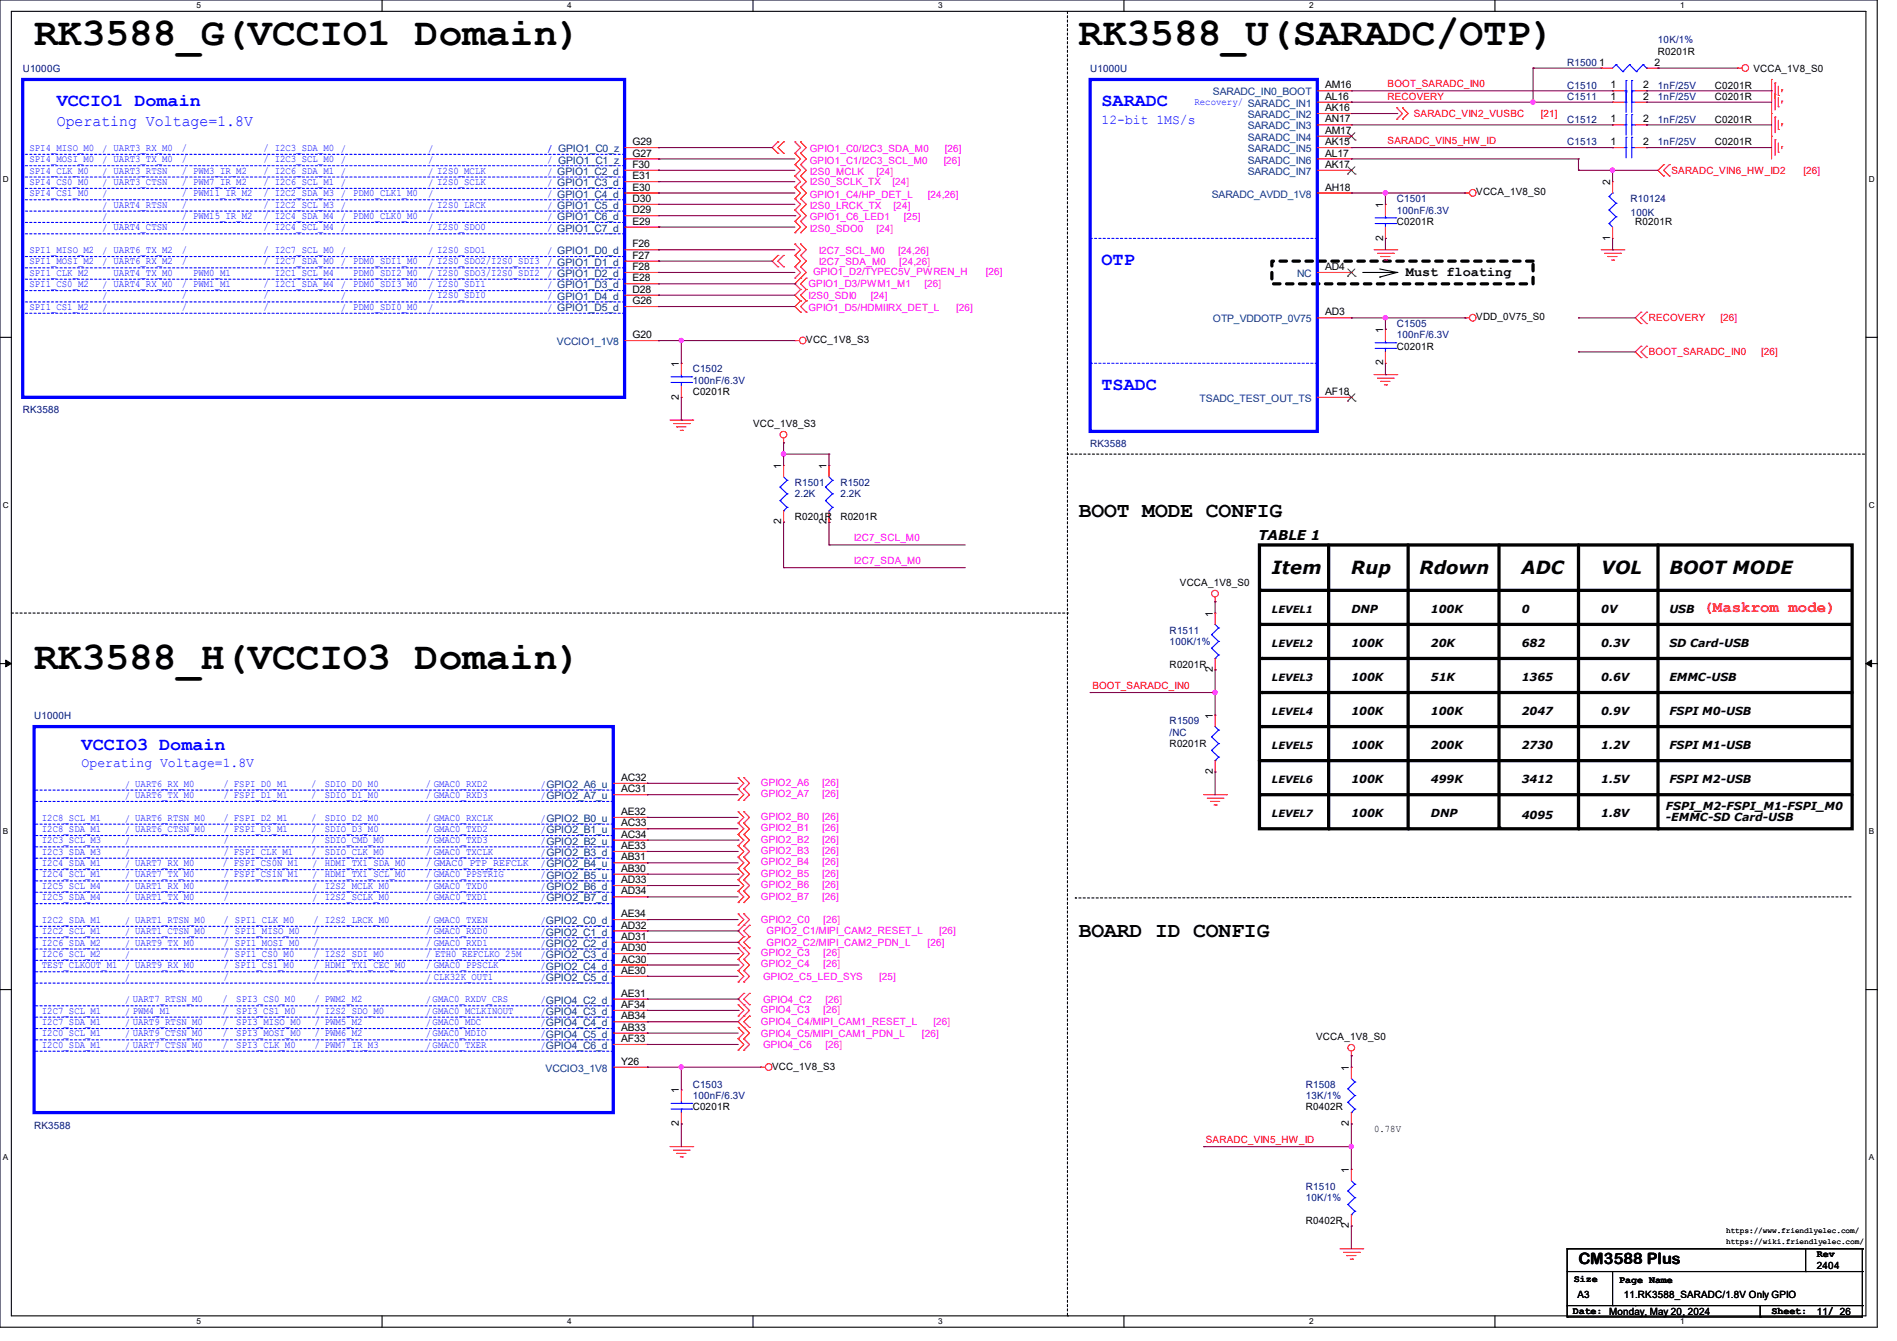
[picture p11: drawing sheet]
<svg xmlns="http://www.w3.org/2000/svg" width="297mm" height="210mm" viewBox="0 0 297 210" stroke-linecap="round" stroke-linejoin="round" font-family="sans-serif">
<path d="M0 0h293.9v207.9h-293.9zM1.8 1.8h290.3v204.3h-290.3z" fill="none" stroke="#000" stroke-width=".17"/>
<g fill="#fff">
<path d="M30.8 .2h.7v1.4h-.7z"/>
<path d="M30.8 206.2h.7v1.4h-.7z"/>
</g>
<path d="M59.8 0v1.8M59.8 206.1v1.8" fill="none" stroke="#000" stroke-width=".17"/>
<g fill="#fff">
<path d="M88.8 .2h.7v1.4h-.7z"/>
<path d="M88.8 206.2h.7v1.4h-.7z"/>
</g>
<path d="M117.9 0v1.8M117.9 206.1v1.8" fill="none" stroke="#000" stroke-width=".17"/>
<g fill="#fff">
<path d="M146.9 .2h.7v1.4h-.7z"/>
<path d="M146.9 206.2h.7v1.4h-.7z"/>
</g>
<path d="M176 0v1.8M176 206.1v1.8" fill="none" stroke="#000" stroke-width=".17"/>
<g fill="#fff">
<path d="M205 .2h.7v1.4h-.7z"/>
<path d="M205 206.2h.7v1.4h-.7z"/>
</g>
<path d="M234.1 0v1.8M234.1 206.1v1.8" fill="none" stroke="#000" stroke-width=".17"/>
<g fill="#fff">
<path d="M263.1 .2h.6v1.4h-.6z"/>
<path d="M263.1 206.2h.6v1.4h-.6z"/>
<path d="M.5 27.3h.9v1.4h-.9z"/>
<path d="M292.6 27.3h.9v1.4h-.9z"/>
<path d="M.5 78.4h.9v1.4h-.9z"/>
<path d="M292.6 78.4h.9v1.4h-.9z"/>
</g>
<path d="M0 52.8h1.8M292.1 52.8h1.8" fill="none" stroke="#000" stroke-width=".17"/>
<g fill="#fff">
<path d="M.5 129.5h.8v1.4h-.8z"/>
<path d="M292.6 129.5h.8v1.4h-.8z"/>
</g>
<path d="M0 103.9h1.8M292.1 103.9h1.8" fill="none" stroke="#000" stroke-width=".17"/>
<path d="M.9 103.4l.9 .5-.9 .5zM292.1 103.9l.9-.5v1z" fill="#000" stroke="#000" stroke-width=".16"/>
<g fill="#fff">
<path d="M.5 180.5h.8v1.4h-.8z"/>
<path d="M292.6 180.5h.8v1.4h-.8z"/>
</g>
<g fill="none" stroke="#000" stroke-width=".17">
<path d="M213.4 42.7h5.3M216 43.4h.1M216 42.1l2.7 .6M218.7 42.7h.1M218.7 42.7l-2.7 .7M0 155h1.8M292.1 155h1.8M245.4 195.6h.1M245.4 199.1h46.2M245.4 195.6v10.6M245.4 195.6h46.2M252.5 199.1v5.4"/>
<path d="M282.7 199.1h.1M282.7 195.6v3.5M291.6 199.1h.1M291.6 195.6h.1M291.6 195.6v10.6h-46.2M245.4 206.2h.1M245.4 204.5h46.2M252.5 204.5h.1M256 204.5h.1M275.6 206.2h.1M275.6 204.5v1.7M291.6 204.5h.1"/>
</g>
<path d="M167.1 1.8v204.3M167.1 71.1h.1M291.9 71.1h-124.8M1.8 96h165.3M167.1 96h.1M168.4 140.6h.1M289.8 140.5l-121.4 .1M167.1 206.1h.1" fill="none" stroke="#000" stroke-width=".17" stroke-dasharray=".3 .3"/>
<g fill="none" stroke="#000" stroke-width=".51">
<path d="M197.2 85.3h92.8v44.5h-92.8zM197.4 97.8h92.4M197.4 92.5h92.4M208 85.3v44.5M220.5 85.3v44.5M234.7 85.3v44.3M247.1 85.3v44.5M259.6 85.3v44.5M197.2 119.1h92.6M197.5 113.8h92.3M197.5 108.5h92.5M197.5 103.1h92.3"/>
<path d="M197.4 124.5h92.6"/>
</g>
<g fill="#000">
<circle cx="197.4" cy="97.8" r=".25"/>
<circle cx="197.4" cy="92.5" r=".25"/>
<circle cx="197.2" cy="119.1" r=".25"/>
<circle cx="197.5" cy="103.1" r=".25"/>
<circle cx="197.5" cy="113.8" r=".25"/>
<circle cx="197.5" cy="108.5" r=".25"/>
<circle cx="197.4" cy="124.5" r=".25"/>
<circle cx="208" cy="129.8" r=".25"/>
<circle cx="220.5" cy="129.8" r=".25"/>
<circle cx="234.7" cy="129.6" r=".25"/>
<circle cx="247.1" cy="129.8" r=".25"/>
<circle cx="259.6" cy="129.8" r=".25"/>
</g>
<path d="M199.1 40.9h40.9v3.5h-40.9z" fill="none" stroke="#000" stroke-width=".51" stroke-dasharray="1 1"/>
<g fill="none" stroke="#f00" stroke-width=".17">
<path d="M206.2 19.6h5.4M206.2 14.2h5.4M206.2 17.8h5.4M206.2 16h5.4M211.6 17.8h.1M211.6 16h.1M211.6 14.2h.1M211.6 19.6h.1M218.7 18.7h.1M218.7 16.9h.1M218.7 16.9l.9 .9-.9 .9M219.6 18.7h.1"/>
<path d="M219.6 16.9h.1M219.6 16.9l.9 .9-.9 .9M250.7 10.7h.1M250.7 10.7h1.8M252.5 19.6h.1M252.5 14.2h.1M252.5 16h.1M252.5 19.6h1.8M252.5 14.2h1.8M252.5 16h1.8M256 19.6h1.8M256 14.2h1.8"/>
<path d="M256 16h1.8M257.8 19.6h.1M257.8 14.2h.1M257.8 16h.1M257.8 10.7h1.8M259.6 10.7h.1M272 10.7h.1M272 10.7h.8M277.4 12.4h.1M277.4 14.2h.1M277.4 17.8h.1M277.4 12.4v12.5"/>
<path d="M277.9 13h.1M277.9 14.8h.1M277.9 18.3h.1M277.9 13v4.2M277.9 18.3v2.5M278.4 14.9h.1M278.4 16.7h.1M278.4 13.5v1.4M278.4 15.3v1.4M278.4 18.8v1.5M279 14.1h.1M279 15.8h.1"/>
<path d="M279 19.4h.1M279 14.1v.3M279 15.8v.4M279 19.4v.3M97.8 39.1h5.3M97.8 30.2h5.3M97.8 23.1h5.3M97.8 26.7h5.3M97.8 24.9h5.3M97.8 33.8h5.3M97.8 32h5.3M97.8 35.6h5.3"/>
<path d="M97.8 28.4h5.3M103.1 33.8h.1M103.1 32h.1M103.1 35.6h.1M103.1 30.2h.1M103.1 28.4h.1M103.1 39.1h.1M103.1 26.7h.1M103.1 24.9h.1M103.1 23.1h.1M121.8 22.2h.1M121.8 24h.1"/>
<path d="M121.8 22.2l-.9 .9 .9 .9M122.7 24h.1M122.7 22.2h.1M122.7 22.2l-.9 .9 .9 .9M124.5 29.3h.1M124.5 27.6h.1M124.5 25.8h.1M124.5 36.4h.1M124.5 34.7h.1M124.5 32.9h.1M124.5 31.1h.1M124.5 24h.1"/>
<path d="M124.5 22.2h.1M124.5 38.2h.1M124.5 27.6l.8 .8-.8 .9M124.5 25.8l.8 .9-.8 .9M124.5 34.7l.8 .9-.8 .8M124.5 31.1l.8 .9-.8 .9M124.5 22.2l.8 .9-.8 .9M124.5 24l.8 .9-.8 .9M124.5 38.2l.8 .9-.8 .9M124.5 29.3l.8 .9-.8 .9M124.5 32.9l.8 .9-.8 .9M125.3 29.3h.1"/>
<path d="M125.3 27.6h.1M125.3 25.8h.1M125.3 36.4h.1M125.3 34.7h.1M125.3 32.9h.1M125.3 31.1h.1M125.3 24h.1M125.3 22.2h.1M125.3 38.2h.1M125.3 27.6l.9 .8-.9 .9M125.3 25.8l.9 .9-.9 .9M125.3 34.7l.9 .9-.9 .8"/>
<path d="M125.3 31.1l.9 .9-.9 .9M125.3 22.2l.9 .9-.9 .9M125.3 24l.9 .9-.9 .9M125.3 38.2l.9 .9-.9 .9M125.3 29.3l.9 .9-.9 .9M125.3 32.9l.9 .9-.9 .9M206.2 30.2h5.4M206.2 23.1h5.4M206.2 26.7h5.4M206.2 24.9h5.4M206.2 21.3h5.4M211.6 30.2h.1"/>
<path d="M211.6 23.1h.1M211.6 26.7h.1M211.6 24.9h.1M211.6 21.3h.1M215.1 39.1h3.6M215.7 39.7h2.4M216.9 32h.1M216.9 37.3h.1M216.9 32v1.8M216.9 35.6v1.7M218.1 39.7h.1M218.7 39.1h.1"/>
<path d="M229.4 30.2h.1M229.4 30.2h.7M250.7 39.1h3.6M251.2 39.7h2.5M252.5 23.1h.1M252.5 37.3h.1M252.5 28.4h.1M252.5 23.1h1.8M252.5 28.4v1.8M252.5 35.6v1.7M253.7 39.7h.1M254.3 39.1h.1"/>
<path d="M256 23.1h1.8M257.8 23.1h.1M260.5 25.8h.1M260.5 27.6h.1M260.5 25.8l-.9 .9 .9 .9M261.4 27.6h.1M261.4 25.8h.1M261.4 25.8l-.9 .9 .9 .9M277.4 21.3h.1M277.9 21.9h.1M277.9 21.9v2.4M278.4 23.8h.1"/>
<path d="M278.4 20.3h.1M278.4 22.4v1.4M279 22.9h.1M279 22.9v.4M97.8 53.3h5.3M97.8 42.7h5.3M97.8 46.2h5.3M97.8 44.4h5.3M97.8 40.9h5.3M97.8 48h5.3M103.1 46.2h.1M103.1 44.4h.1"/>
<path d="M103.1 40.9h.1M103.1 42.7h.1M103.1 53.3h.1M103.1 48h.1M106.7 56.9h.1M106.7 56.9v1.8M121.8 40h.1M121.8 41.8h.1M121.8 40l-.9 .9 .9 .9M122.7 41.8h.1M122.7 40h.1M122.7 40l-.9 .9 .9 .9"/>
<path d="M124.5 53.3h.1M124.5 41.8h.1M124.5 40h.1M124.5 43.6h.1M124.5 53.3h.7M124.5 40l.8 .9-.8 .9M124.5 41.8l.8 .9-.8 .9M125.3 45.3h.1M125.3 47.1h.1M125.3 41.8h.1M125.3 40h.1M125.3 48.9h.1"/>
<path d="M125.3 43.6h.1M125.3 45.3l-.8 .9 .8 .9M125.3 41.8l.9 .9-1.7 1.7 .8 .9M125.3 40l.9 .9-.9 .9M125.3 47.1l-.8 .9 .8 .9M126.2 47.1h.1M126.2 45.3h.1M126.2 48.9h.1M126.2 43.6h.1M126.2 45.3l-.9 .9 .9 .9M126.2 43.6l-.9 .8 .9 .9M126.2 47.1l-.9 .9 .9 .9"/>
<path d="M206.2 49.8h5.4M206.2 42.7h5.4M211.6 49.8h.1M211.6 42.7h.1M215.1 58.7h3.6M215.7 59.2h2.4M216.2 40.2h.1M216.2 59.7h.1M216.2 40.2h1.4M216.2 59.7h1.4M216.7 40.7h.4M216.9 51.6h.1"/>
<path d="M216.9 56.9h.1M216.9 51.6v1.7M216.9 55.1v1.8M217.1 40.7h.1M218.1 59.2h.1M218.7 58.7h.1M229.4 49.8h.1M229.4 49.8h.7M251.8 40.2h.1M251.8 40.2h1.4M252.3 40.7h.3M252.6 40.7h.1"/>
<path d="M256.9 54.2h.1M256.9 56h.1M256.9 48.9h.1M256.9 50.7h.1M256.9 54.2l-.9 .9 .9 .9M256.9 48.9l-.9 .9 .9 .9M257.8 56h.1M257.8 54.2h.1M257.8 50.7h.1M257.8 48.9h.1M257.8 54.2l-.9 .9 .9 .9M257.8 48.9l-.9 .9 .9 .9"/>
<path d="M104.9 65.8h3.6M105.5 66.3h2.4M106 66.8h.1M106 66.8h1.4M106.5 67.4h.3M106.7 62.2h.1M106.7 60.5v1.7M106.8 67.4h.1M107.9 66.3h.1M108.5 65.8h.1M122.7 69.3h.1M122.7 72.9h.1"/>
<path d="M122.7 68.6v.7M122.7 72.9v1.8M129.8 72.9h.1M129.8 72.9v1.8M206.2 62.2h5.4M211.6 62.2h.1M216.7 60.3h.4M217.1 60.3h.1M122.7 81.8h.1M122.7 80v1.8M129.8 81.8h.1M129.8 80v1.8"/>
<path d="M190.2 94.2h.1M190.2 96h.1M190.2 93.5v.7M190.2 96v1.8M190.2 104.9h.1M190.2 112h.1M190.2 103.1v1.8M190.2 112v1.8M190.2 119.1v1.8M96 124.5h5.3M96 136.9h5.3M96 135.1h5.3"/>
<path d="M96 122.7h5.3M96 129.8h5.3M96 131.6h5.3M96 138.7h5.3M96 128h5.3M96 133.3h5.3M101.3 136.9h.1M101.3 135.1h.1M101.3 124.5h.1M101.3 122.7h.1M101.3 129.8h.1M101.3 131.6h.1"/>
<path d="M101.3 138.7h.1M101.3 128h.1M101.3 133.3h.1M115.6 123.6h.1M115.6 121.8h.1M115.6 125.3h.1M115.6 128.9h.1M115.6 127.1h.1M115.6 130.7h.1M115.6 134.2h.1M115.6 132.5h.1M115.6 139.6h.1"/>
<path d="M115.6 136h.1M115.6 137.8h.1M115.6 121.8l.9 .9-.9 .9M115.6 123.6l.9 .9-.9 .8M115.6 127.1l.9 .9-.9 .9M115.6 128.9l.9 .9-.9 .9M115.6 132.5l.9 .8-.9 .9M115.6 139.6l.9 .9-.9 .9M115.6 134.2l.9 .9-.9 .9M115.6 130.7l.9 .9-.9 .9M115.6 136l.9 .9-.9 .9M115.6 137.8l.9 .9-.9 .9"/>
<path d="M116.5 123.6h.1M116.5 121.8h.1M116.5 125.3h.1M116.5 128.9h.1M116.5 127.1h.1M116.5 130.7h.1M116.5 134.2h.1M116.5 132.5h.1M116.5 139.6h.1M116.5 136h.1M116.5 137.8h.1M116.5 121.8l.8 .9-.8 .9"/>
<path d="M116.5 123.6l.8 .9-.8 .8M116.5 127.1l.8 .9-.8 .9M116.5 128.9l.8 .9-.8 .9M116.5 132.5l.8 .8-.8 .9M116.5 139.6l.8 .9-.8 .9M116.5 134.2l.8 .9-.8 .9M116.5 130.7l.8 .9-.8 .9M116.5 136l.8 .9-.8 .9M116.5 137.8l.8 .9-.8 .9M188.5 124.5h3.5M189 125h2.5M189.5 125.5h.1"/>
<path d="M189.5 125.5h1.5M190.1 126.1h.3M190.2 120.9h.1M190.4 126.1h.1M191.5 125h.1M192 124.5h.1M96 151.1h5.3M96 149.4h5.3M96 147.6h5.3M96 145.8h5.3M96 140.5h5.3M96 152.9h5.3"/>
<path d="M96 156.5h5.3M96 144h5.3M96 158.2h5.3M101.3 151.1h.1M101.3 149.4h.1M101.3 147.6h.1M101.3 145.8h.1M101.3 140.5h.1M101.3 152.9h.1M101.3 156.5h.1M101.3 144h.1M101.3 158.2h.1"/>
<path d="M115.6 153.8h.1M115.6 152h.1M115.6 141.4h.1M115.6 144.9h.1M115.6 143.1h.1M115.6 150.2h.1M115.6 148.5h.1M115.6 159.1h.1M115.6 157.4h.1M115.6 152l.9 .9-.9 .9M115.6 143.1l.9 .9-.9 .9M115.6 148.5l.9 .9-.9 .8"/>
<path d="M115.6 150.2l.9 .9-.9 .9M115.6 157.4l.9 .8-.9 .9M116.5 153.8h.1M116.5 152h.1M116.5 159.1h.1M116.5 146.7h.1M116.5 148.5h.1M116.5 141.4h.1M116.5 144.9h.1M116.5 143.1h.1M116.5 155.6h.1M116.5 157.4h.1"/>
<path d="M116.5 150.2h.1M116.5 152l.8 .9-.8 .9M116.5 155.6l-.9 .9 1.7 1.7-1.7 1.8 1.7 1.8-.8 .9M116.5 146.7l-.9 .9 1.7 1.8-.8 .8M116.5 143.1l.8 .9-.8 .9M116.5 144.9l-.9 .9 .9 .9M116.5 150.2l.8 .9-.8 .9M117.3 159.1h.1M117.3 148.5h.1M117.3 146.7h.1M117.3 157.4h.1M117.3 155.6h.1"/>
<path d="M117.3 144.9h.1M117.3 159.1l-.8 .9 .8 .9M117.3 146.7l-.8 .9 .8 .9M117.3 155.6l-.8 .9 .8 .9M117.3 144.9l-.8 .9 .8 .9M96 167.1h5.3M96 161.8h5.3M96 160h5.3M96 163.6h5.3M101.3 167.1h.1M101.3 161.8h.1M101.3 160h.1"/>
<path d="M101.3 163.6h.1M104.9 179.6h3.6M106.7 170.7h.1M106.7 176h.1M106.7 170.7v1.8M106.7 174.2v1.8M108.5 179.6h.1M115.6 162.7h.1M115.6 160.9h.1M115.6 164.5h.1M115.6 160.9l.9 .9-.9 .9M115.6 162.7l.9 .9-.9 .9"/>
<path d="M116.5 162.7h.1M116.5 160.9h.1M116.5 164.5h.1M116.5 162.7l.8 .9-.8 .9M117.3 160.9h.1M119.1 167.1h.1M119.1 167.1h.7M211.6 165.4h.1M211.6 167.1h.1M211.6 176h.1M211.6 164.6v.8M211.6 167.1v1.8"/>
<path d="M211.6 174.2v1.8M105.5 180.1h2.4M106 180.6h.1M106 180.6h1.4M106.5 181.2h.3M106.8 181.2h.1M107.9 180.1h.1M209.8 195.6h3.6M210.4 196.1h2.4M210.9 196.6h.1M210.9 196.6h1.4M211.4 197.2h.4"/>
<path d="M211.6 183.1h.1M211.6 192h.1M211.6 183.1v1.8M211.6 190.2v1.8M211.8 197.2h.1M212.8 196.1h.1M213.4 195.6h.1"/>
<circle cx="273.3" cy="10.6" r=".52"/>
<circle cx="230.6" cy="30.2" r=".52"/>
<circle cx="125.7" cy="53.3" r=".52"/>
<circle cx="230.6" cy="49.8" r=".52"/>
<circle cx="122.7" cy="68.1" r=".52"/>
<circle cx="190.2" cy="93" r=".52"/>
<circle cx="120.3" cy="167.1" r=".52"/>
<circle cx="211.6" cy="164.1" r=".52"/>
</g>
<g fill="none" stroke="#00f" stroke-width=".17">
<path d="M253 10.1h.1M253 10.1l-.5 .6M253 10.1l1.1 1.1M254.1 11.2h.1M254.3 19.6h.3M254.3 14.2h.3M254.3 16h.3M254.6 19.6h.1M254.6 17.9h.1M254.6 14.2h.1M254.6 12.6h.1M254.6 16h.1"/>
<path d="M254.6 14.4h.1M254.6 12.6v5M254.6 17.9v3.3M255.1 10.1h.1M255.1 10.1l-1 1.1M255.1 10.1l1.1 1.1M255.5 17.9h.1M255.5 19.6h.1M255.5 12.6h.1M255.5 14.2h.1M255.5 14.4h.1M255.5 16h.1"/>
<path d="M255.5 12.6v5M255.5 17.9v3.3M255.5 19.6h.5M255.5 14.2h.5M255.5 16h.5M256.2 11.2h.1M257.3 10.1h.1M257.3 10.1l-1.1 1.1M257.3 10.1l.5 .6M257.8 10.7h.1M215.3 35h3.2M215.3 34.1h3.2"/>
<path d="M216.9 34.1h.1M216.9 35h.1M216.9 33.8v.3M216.9 35v.6M218.5 35h.1M218.5 34.1h.1M251.9 35h.1M251.9 32.9h.1M251.9 30.8h.1M251.9 35l.6 .6M251.9 32.9l1.1 1.1M251.9 30.8l1.1 1"/>
<path d="M252.5 30.2h.1M252.5 30.2l-.6 .6M253 34h.1M253 31.8h.1M253 34l-1.1 1M253 31.8l-1.1 1.1M254.3 23.1h.3M254.6 23.1h.1M254.6 21.5h.1M254.6 21.5v3.2M255.5 21.5h.1M255.5 23.1h.1"/>
<path d="M255.5 23.1h.5M255.5 21.5v3.2M105.1 59.9h3.2M105.1 59h3.2M106.7 59h.1M106.7 59.9h.1M106.7 58.7v.3M106.7 59.9v.6M108.3 59.9h.1M108.3 59h.1M215.3 54.6h3.2M215.3 53.7h3.2"/>
<path d="M216.9 53.7h.1M216.9 54.6h.1M216.9 53.3v.4M216.9 54.6v.5M218.5 54.6h.1M218.5 53.7h.1M122.1 76.3h.1M122.1 78.4h.1M122.1 76.3l1.1 1M122.1 78.4l1.1 1.1M122.7 74.7l.5 .5M123.2 75.2h.1"/>
<path d="M123.2 77.3h.1M123.2 79.5h.1M123.2 75.2l-1.1 1.1M123.2 77.3l-1.1 1.1M123.2 79.5l-.5 .5M129.2 76.3h.1M129.2 78.4h.1M129.2 76.3l1.1 1M129.2 78.4l1.1 1.1M129.8 74.7l.5 .5M130.3 75.2h.1M130.3 77.3h.1"/>
<path d="M130.3 79.5h.1M130.3 75.2l-1.1 1.1M130.3 77.3l-1.1 1.1M130.3 79.5l-.5 .5M122.7 80h.1M129.8 80h.1M189.7 99.4h.1M189.7 99.4l1.1 1.1M190.2 97.8l.6 .5M190.8 98.3h.1M190.8 98.3l-1.1 1.1M189.7 101.5h.1"/>
<path d="M189.7 115.4h.1M189.7 117.5h.1M189.7 101.5l1.1 1.1M189.7 115.4l1.1 1.1M189.7 117.5l1.1 1.1M190.2 103.1h.1M190.2 119.1h.1M190.2 113.8l.6 .5M190.8 100.5h.1M190.8 102.6h.1M190.8 114.3h.1M190.8 116.5h.1"/>
<path d="M190.8 118.6h.1M190.8 100.5l-1.1 1M190.8 102.6l-.6 .5M190.8 114.3l-1.1 1.1M190.8 116.5l-1.1 1M190.8 118.6l-.6 .5M105.1 173.7h3.2M105.1 172.8h3.2M106.7 172.8h.1M106.7 173.7h.1M106.7 172.5v.3M106.7 173.7v.5"/>
<path d="M108.3 173.7h.1M108.3 172.8h.1M211 170.5h.1M211 172.6h.1M211 170.5l1.1 1.1M211 172.6l1.1 1.1M211.6 174.2h.1M211.6 168.9l.5 .6M212.1 169.5h.1M212.1 171.6h.1M212.1 173.7h.1M212.1 169.5l-1.1 1"/>
<path d="M212.1 171.6l-1.1 1M212.1 173.7l-.5 .5M211 186.5h.1M211 188.6h.1M211 186.5l1.1 1.1M211 188.6l1.1 1.1M211.6 190.2h.1M211.6 184.9l.5 .6M212.1 185.5h.1M212.1 187.6h.1M212.1 189.7h.1M212.1 185.5l-1.1 1"/>
<path d="M212.1 187.6l-1.1 1M212.1 189.7l-.5 .5"/>
</g>
<path d="M3.6 12.4h94.2v49.8h-94.2zM170.7 12.4h35.5v55.2h-35.5zM5.3 113.8h90.7v60.4h-90.7z" fill="none" stroke="#00f" stroke-width=".51"/>
<g fill="none" stroke="#00f" stroke-width=".17" stroke-dasharray=".3 .3">
<path d="M3.6 24.2h.1M3.6 34.8h.1M3.6 36.6h.1M3.6 27.7h.1M3.6 26h.1M3.6 31.3h.1M3.6 33.1h.1M3.6 29.5h.1M97.8 24.2h-94.2M97.8 34.8h-94.2M97.8 36.6h-94.2M97.8 27.7h-94.2"/>
<path d="M97.8 26h-94.2M97.8 31.3h-94.2M97.8 33.1h-94.2M97.8 29.5h-94.2M170.7 37.3h.1M206.2 37.3h-35.5M3.6 47.3h.1M3.6 40.2h.1M3.6 49.1h.1M3.6 42h.1M3.6 43.7h.1M3.6 45.5h.1"/>
<path d="M97.8 47.3h-94.2M97.8 40.2h-94.2M97.8 49.1h-94.2M97.8 42h-94.2M97.8 43.7h-94.2M97.8 45.5h-94.2M170.7 56.9h.1M206.2 56.9h-35.5M5.3 138h.1M5.3 132.6h.1M5.3 123.7h.1M5.3 129.1h.1"/>
<path d="M5.3 139.7h.1M5.3 130.9h.1M5.3 125.5h.1M5.3 136.2h.1M5.5 134.4h.1M96 138h-90.7M96 132.6h-90.7M96 134.4h-90.5M96 123.7h-90.7M96 129.1h-90.7M96 139.7h-90.7M96 130.9h-90.7"/>
<path d="M96 125.5h-90.7M96 136.2h-90.7M5.3 141.5h.1M5.3 157.5h.1M5.3 152.2h.1M5.3 146.9h.1M5.3 159.3h.1M5.3 148.6h.1M5.3 145.1h.1M5.3 150.4h.1M5.3 154h.1M96 141.5h-90.7"/>
<path d="M96 157.5h-90.7M96 152.2h-90.7M96 146.9h-90.7M96 159.3h-90.7M96 148.6h-90.7M96 145.1h-90.7M96 150.4h-90.7M96 154h-90.7M5.3 162.9h.1M5.3 161.1h.1M5.3 164.6h.1M96 162.9h-90.7"/>
<path d="M96 161.1h-90.7M96 164.6h-90.7"/>
</g>
<g fill="none" stroke="#804000" stroke-width=".16">
<path d="M211 27.3h.1M211 21.9h.1M211 26.1l1.2 1.2M211 20.8l1.2 1.1M212.1 26.1l-1.1 1.2M212.1 20.8l-1.1 1.1M212.2 27.3h.1M212.2 21.9h.1M211 43.3h.1M211 42.1l1.2 1.2M212.1 42.1l-1.1 1.2M212.2 43.3h.1"/>
<path d="M211 62.8h.1M211 61.7l1.2 1.1M212.1 61.7l-1.1 1.1M212.2 62.8h.1"/>
</g>
<g fill="none" stroke="#800040" stroke-width=".17">
<path d="M211.6 16h.1M211.6 14.2h40.9M211.6 16h40.9M211.6 19.6h40.9M211.6 17.8h7.1M218.7 17.8h.1M240 10.7h.1M240 16h.1M240 10.7v5.3M240 10.7h10.7M252.5 14.2h.1M252.5 19.6h.1"/>
<path d="M257.8 14.2h.1M257.8 16h.1M257.8 19.6h.1M257.8 14.2h19.6M257.8 16h19.6M257.8 19.6h19.6M259.6 10.7h.1M259.6 10.7h12.4M103.1 39.1h.1M103.1 28.4h.1M103.1 26.7h.1M103.1 35.6h.1"/>
<path d="M103.1 32h.1M103.1 23.1h.1M103.1 24.9h.1M103.1 30.2h.1M103.1 39.1h21.4M103.1 28.4h21.4M103.1 26.7h21.4M103.1 35.6h21.4M103.1 32h21.4M103.1 23.1h17.8M103.1 24.9h21.4M103.1 30.2h21.4"/>
<path d="M103.1 33.8h21.4M124.5 33.8h.1M211.6 30.2h.1M211.6 23.1h40.9M211.6 24.9h35.5M211.6 30.2h17.8M216.9 30.2h.1M216.9 37.3h.1M216.9 30.2v1.8M216.9 37.3v1.8M229.4 30.2h.1M247.1 26.7h.1"/>
<path d="M247.1 24.9h.1M247.1 26.7h12.5M247.1 24.9v1.8M252.5 23.1h.1M252.5 26.7h.1M252.5 39.1h.1M252.5 26.7v1.7M252.5 37.3v1.8M257.8 23.1h.1M257.8 23.1h19.6M103.1 46.2h.1M103.1 40.9h.1"/>
<path d="M103.1 53.3h.1M103.1 42.7h.1M103.1 48h.1M103.1 46.2h21.4M103.1 40.9h17.8M103.1 53.3h21.4M103.1 42.7h21.4M103.1 48h21.4M103.1 44.4h21.4M106.7 53.3h.1M106.7 53.3v3.6M124.5 44.4h.1"/>
<path d="M211.6 49.8h.1M211.6 49.8h17.8M216.9 58.7h.1M216.9 51.6h.1M216.9 49.8v1.8M216.9 56.9v1.8M229.4 49.8h.1M247.1 55.1h.1M247.1 49.8h.1M247.1 49.8h8.9M247.1 55.1h8.9M106.7 65.8h.1"/>
<path d="M106.7 62.2v3.6M122.7 69.3h.1M122.7 71.1h.1M122.7 69.3v3.6M122.7 71.1h7.1M129.8 71.1h.1M129.8 71.1v1.8M122.7 81.8h.1M122.7 88.9h.1M122.7 81.8v7.1M122.7 88.9h28.4M129.8 81.8h.1"/>
<path d="M129.8 85.3h.1M129.8 81.8v3.5M129.8 85.3h21.3M190.2 94.2h.1M190.2 94.2v1.8M170.7 108.5h.1M170.7 108.5h19.5M190.2 104.9h.1M190.2 108.5h.1M190.2 104.9v7.1M101.3 135.1h.1M101.3 122.7h.1"/>
<path d="M101.3 124.5h.1M101.3 128h.1M101.3 129.8h.1M101.3 133.3h.1M101.3 135.1h14.3M101.3 122.7h14.3M101.3 124.5h14.3M101.3 128h14.3M101.3 129.8h14.3M101.3 133.3h14.3M101.3 131.6h14.3M101.3 136.9h14.3"/>
<path d="M101.3 138.7h14.3M115.6 131.6h.1M115.6 136.9h.1M115.6 138.7h.1M190.2 120.9h.1M190.2 120.9v3.6M101.3 152.9h.1M101.3 140.5h.1M101.3 144h.1M101.3 152.9h14.3M101.3 156.5h14.3M101.3 140.5h14.3"/>
<path d="M101.3 144h14.3M101.3 145.8h14.3M101.3 147.6h14.3M101.3 149.4h14.3M101.3 151.1h14.3M101.3 158.2h14.3M115.6 156.5h.1M115.6 145.8h.1M115.6 147.6h.1M115.6 149.4h.1M115.6 151.1h.1M115.6 158.2h.1"/>
<path d="M101.3 167.1h.1M101.3 161.8h.1M101.3 160h.1M101.3 163.6h.1M101.3 167.1h17.8M101.3 161.8h14.3M101.3 160h14.3M101.3 163.6h14.3M106.7 176h.1M106.7 167.1h.1M106.7 167.1v3.6M106.7 176v3.6"/>
<path d="M188.5 179.6h.1M188.5 179.6h23.1M211.6 176h.1M211.6 165.4h.1M211.6 179.6h.1M211.6 165.4v1.7M211.6 176v7.1M211.6 192h.1M211.6 192v3.6"/>
</g>
<g fill="#f0f" stroke="#f0f" stroke-width=".17">
<circle cx="211.6" cy="179.6" r=".32"/>
<circle cx="190.2" cy="108.4" r=".32"/>
<circle cx="106.7" cy="53.3" r=".32"/>
<circle cx="240" cy="16" r=".32"/>
<circle cx="106.7" cy="167.1" r=".32"/>
<circle cx="216.9" cy="30.2" r=".32"/>
<circle cx="216.9" cy="49.8" r=".32"/>
<circle cx="122.7" cy="71.1" r=".32"/>
<circle cx="252.5" cy="26.6" r=".32"/>
</g>
<g font-size="6.2">
<text x="5.3" y="7">RK3588_G(VCCIO1 Domain)</text>
<text x="168.9" y="7">RK3588_U(SARADC/OTP)</text>
<text x="5.3" y="104.8">RK3588_H(VCCIO3 Domain)</text>
</g>
<g font-size="3.3">
<text x="168.9" y="81">BOOT MODE CONFIG</text>
<text x="168.9" y="146.8">BOARD ID CONFIG</text>
</g>
<g font-size="2.8" fill="#00f">
<text x="8.9" y="16.6">VCCIO1 Domain</text>
<text x="172.5" y="16.6">SARADC</text>
<text x="172.5" y="41.5">OTP</text>
<text x="172.5" y="61">TSADC</text>
<text x="12.8" y="117.4">VCCIO3 Domain</text>
</g>
<g font-size="2.8">
<text x="199.1" y="90">Item</text>
<text x="211.6" y="90">Rup</text>
<text x="222.3" y="90">Rdown</text>
<text x="238.2" y="90">ADC</text>
<text x="250.7" y="90">VOL</text>
<text x="261.4" y="90">BOOT MODE</text>
</g>
<text font-size="2.5" fill="#00f" x="8.9" y="19.7">Operating Voltage=1.8V</text>
<text font-size="2.5" fill="#f00" x="266.7" y="95.9">(Maskrom mode)</text>
<text font-size="2.5" x="247.1" y="197.9">CM3588 Plus</text>
<g font-size="2.1" fill="#00f">
<text x="172.5" y="19.4">12-bit 1MS/s</text>
<text x="12.8" y="120.1">Operating Voltage=1.8V</text>
</g>
<g font-size="2.1">
<text x="220.1" y="43.2">Must floating</text>
<text x="197" y="84.6">TABLE 1</text>
</g>
<g font-size="1.7">
<text x="211.6" y="96">DNP</text>
<text x="224" y="96">100K</text>
<text x="238.3" y="96">0</text>
<text x="250.7" y="96">0V</text>
<text x="261.4" y="96">USB</text>
<text x="211.6" y="101.3">100K</text>
<text x="224" y="101.3">20K</text>
<text x="238.3" y="101.3">682</text>
<text x="250.7" y="101.3">0.3V</text>
<text x="261.4" y="101.3">SD Card-USB</text>
<text x="211.6" y="106.6">100K</text>
<text x="224" y="106.6">51K</text>
<text x="238.3" y="106.6">1365</text>
<text x="250.7" y="106.6">0.6V</text>
<text x="261.4" y="106.6">EMMC-USB</text>
<text x="211.6" y="112">100K</text>
<text x="224" y="112">100K</text>
<text x="238.3" y="112">2047</text>
<text x="250.7" y="112">0.9V</text>
<text x="261.4" y="112">FSPI M0-USB</text>
<text x="211.6" y="117.3">100K</text>
<text x="224" y="117.3">200K</text>
<text x="238.3" y="117.3">2730</text>
<text x="250.7" y="117.3">1.2V</text>
<text x="261.4" y="117.3">FSPI M1-USB</text>
<text x="211.6" y="122.6">100K</text>
<text x="224" y="122.6">499K</text>
<text x="238.3" y="122.6">3412</text>
<text x="250.7" y="122.6">1.5V</text>
<text x="261.4" y="122.6">FSPI M2-USB</text>
<text x="211.6" y="128">100K</text>
<text x="224" y="128">DNP</text>
<text x="238.3" y="128.3">4095</text>
<text x="250.7" y="128">1.8V</text>
<text x="260.8" y="126.9">FSPI_M2-FSPI_M1-FSPI_M0</text>
<text x="260.8" y="128.7">-EMMC-SD Card-USB</text>
</g>
<g font-size="1.6" fill="#000080">
<text x="3.6" y="11.2">U1000G</text>
<text x="170.7" y="11.2">U1000U</text>
<text x="245.4" y="10.3">R1500</text>
<text x="259.6" y="6.8">10K/1%</text>
<text x="245.4" y="13.9">C1510</text>
<text x="245.4" y="15.7">C1511</text>
<text x="259.6" y="13.9">1nF/25V</text>
<text x="259.6" y="15.7">1nF/25V</text>
<text x="245.4" y="22.8">C1513</text>
<text x="245.4" y="19.2">C1512</text>
<text x="259.6" y="22.8">1nF/25V</text>
<text x="259.6" y="19.2">1nF/25V</text>
<text x="218.7" y="31.7">C1501</text>
<text x="218.7" y="33.4">100nF/6.3V</text>
<text x="255.3" y="31.7">R10124</text>
<text x="255.3" y="33.8">100K</text>
<text x="218.7" y="51.2">C1505</text>
<text x="218.7" y="53">100nF/6.3V</text>
<text x="108.5" y="58.3">C1502</text>
<text x="3.6" y="64.7">RK3588</text>
<text x="108.5" y="60.1">100nF/6.3V</text>
<text x="170.7" y="70.1">RK3588</text>
<text x="124.5" y="76.1">R1501</text>
<text x="124.5" y="77.9">2.2K</text>
<text x="131.6" y="76.1">R1502</text>
<text x="131.6" y="77.9">2.2K</text>
<text x="183.1" y="99.2">R1511</text>
<text x="183.1" y="101">100K/1%</text>
<text x="5.3" y="112.6">U1000H</text>
<text x="183.1" y="113.5">R1509</text>
<text x="183.1" y="115.2">/NC</text>
<text x="108.5" y="170.3">C1503</text>
<text x="108.5" y="172.1">100nF/6.3V</text>
<text x="204.5" y="170.3">R1508</text>
<text x="204.5" y="172.1">13K/1%</text>
<text x="5.3" y="176.7">RK3588</text>
<text x="204.5" y="186.3">R1510</text>
<text x="204.5" y="188.1">10K/1%</text>
</g>
<g font-size="1.6">
<text x="250.4" y="10.3">1</text>
<text x="259" y="10.3">2</text>
<text x="259.6" y="8.6">R0201R</text>
<text x="274.5" y="11.2">VCCA_1V8_S0</text>
<text x="207.5" y="17.4">AK16</text>
<text x="207.5" y="15.6">AL16</text>
<text x="207.5" y="13.8">AM16</text>
<text x="252.1" y="13.8">1</text>
<text x="252.1" y="15.6">1</text>
<text x="257.3" y="13.8">2</text>
<text x="257.3" y="15.6">2</text>
<text x="268.5" y="13.9">C0201R</text>
<text x="268.5" y="15.7">C0201R</text>
<text x="99" y="22.7">G29</text>
<text x="207.5" y="22.7">AK15</text>
<text x="207.5" y="21">AM17</text>
<text x="207.5" y="19.2">AN17</text>
<text x="252.1" y="22.7">1</text>
<text x="252.1" y="19.2">1</text>
<text x="257.3" y="22.7">2</text>
<text x="257.3" y="19.2">2</text>
<text x="268.5" y="22.8">C0201R</text>
<text x="268.5" y="19.2">C0201R</text>
<text x="99" y="29.8">E30</text>
<text x="99" y="28.1">E31</text>
<text x="99" y="26.3">F30</text>
<text x="99" y="24.5">G27</text>
<text x="207.5" y="29.8">AH18</text>
<text x="207.5" y="26.3">AK17</text>
<text x="207.5" y="24.5">AL17</text>
<text x="252.1" y="29" transform="rotate(-90 252.1 29)">2</text>
<text x="99" y="33.4">D29</text>
<text x="99" y="31.6">D30</text>
<text x="99" y="35.2">E29</text>
<text x="216.5" y="32.6" transform="rotate(-90 216.5 32.6)">1</text>
<text x="218.7" y="35.2">C0201R</text>
<text x="231.1" y="30.6">VCCA_1V8_S0</text>
<text x="256" y="35.2">R0201R</text>
<text x="99" y="38.7">F26</text>
<text x="99" y="40.5">F27</text>
<text x="216.5" y="37.7" transform="rotate(-90 216.5 37.7)">2</text>
<text x="252.1" y="37.7" transform="rotate(-90 252.1 37.7)">1</text>
<text x="99" y="45.8">D28</text>
<text x="99" y="44.1">E28</text>
<text x="99" y="42.3">F28</text>
<text x="99" y="47.6">G26</text>
<text x="207.5" y="42.3">AD4</text>
<text x="99" y="53">G20</text>
<text x="126.2" y="53.7">VCC_1V8_S3</text>
<text x="207.5" y="49.4">AD3</text>
<text x="216.5" y="52.1" transform="rotate(-90 216.5 52.1)">1</text>
<text x="231.1" y="50.2">VDD_0V75_S0</text>
<text x="106.3" y="57.4" transform="rotate(-90 106.3 57.4)">1</text>
<text x="216.5" y="57.2" transform="rotate(-90 216.5 57.2)">2</text>
<text x="218.7" y="54.8">C0201R</text>
<text x="106.3" y="62.6" transform="rotate(-90 106.3 62.6)">2</text>
<text x="108.5" y="61.9">C0201R</text>
<text x="207.5" y="61.8">AF18</text>
<text x="117.9" y="66.9">VCC_1V8_S3</text>
<text x="122.3" y="73.4" transform="rotate(-90 122.3 73.4)">1</text>
<text x="129.4" y="73.4" transform="rotate(-90 129.4 73.4)">1</text>
<text x="122.3" y="82.1" transform="rotate(-90 122.3 82.1)">2</text>
<text x="124.5" y="81.4">R0201R</text>
<text x="129.4" y="82.1" transform="rotate(-90 129.4 82.1)">2</text>
<text x="131.6" y="81.4">R0201R</text>
<text x="184.7" y="91.8">VCCA_1V8_S0</text>
<text x="189.9" y="96.6" transform="rotate(-90 189.9 96.6)">1</text>
<text x="199.1" y="96">LEVEL1</text>
<text x="199.1" y="101.3">LEVEL2</text>
<text x="183.1" y="104.6">R0201R</text>
<text x="189.9" y="105.2" transform="rotate(-90 189.9 105.2)">2</text>
<text x="199.1" y="106.7">LEVEL3</text>
<text x="189.9" y="112.6" transform="rotate(-90 189.9 112.6)">1</text>
<text x="199.1" y="112">LEVEL4</text>
<text x="183.1" y="117">R0201R</text>
<text x="199.1" y="117.3">LEVEL5</text>
<text x="97.2" y="124.1">AC31</text>
<text x="97.2" y="122.3">AC32</text>
<text x="189.9" y="121.2" transform="rotate(-90 189.9 121.2)">2</text>
<text x="199.1" y="122.7">LEVEL6</text>
<text x="97.2" y="129.4">AC33</text>
<text x="97.2" y="131.2">AC34</text>
<text x="97.2" y="127.6">AE32</text>
<text x="199.1" y="128">LEVEL7</text>
<text x="97.2" y="136.5">AB30</text>
<text x="97.2" y="134.7">AB31</text>
<text x="97.2" y="133">AE33</text>
<text x="97.2" y="138.3">AD33</text>
<text x="97.2" y="140.1">AD34</text>
<text x="97.2" y="143.6">AE34</text>
<text x="97.2" y="149">AD30</text>
<text x="97.2" y="147.2">AD31</text>
<text x="97.2" y="145.4">AD32</text>
<text x="97.2" y="150.8">AC30</text>
<text x="97.2" y="152.5">AE30</text>
<text x="97.2" y="161.4">AB33</text>
<text x="97.2" y="159.6">AB34</text>
<text x="97.2" y="156.1">AE31</text>
<text x="97.2" y="157.9">AF34</text>
<text x="97.2" y="166.8">Y26</text>
<text x="97.2" y="163.2">AF33</text>
<text x="120.9" y="167.5">VCC_1V8_S3</text>
<text x="206.1" y="162.9">VCCA_1V8_S0</text>
<text x="211.2" y="167.7" transform="rotate(-90 211.2 167.7)">1</text>
<text x="106.3" y="171.2" transform="rotate(-90 106.3 171.2)">1</text>
<text x="108.5" y="173.9">C0201R</text>
<text x="204.5" y="173.9">R0402R</text>
<text x="106.3" y="176.4" transform="rotate(-90 106.3 176.4)">2</text>
<text x="211.2" y="176.4" transform="rotate(-90 211.2 176.4)">2</text>
<text x="215.1" y="177.2">0.78V</text>
<text x="211.2" y="183.7" transform="rotate(-90 211.2 183.7)">1</text>
<text x="204.5" y="191.7">R0402R</text>
<text x="211.2" y="192.4" transform="rotate(-90 211.2 192.4)">2</text>
<text x="284.5" y="196.8">Rev</text>
<text x="246.4" y="200.7">Size</text>
<text x="247" y="203.2">A3</text>
<text x="253.5" y="201">Page Name</text>
<text x="254.3" y="203.2">11.RK3588_SARADC/1.8V Only GPIO</text>
<text x="284.5" y="198.8">2404</text>
<text x="246.3" y="205.7">Date: Monday, May 20, 2024</text>
<text x="277.4" y="205.7">Sheet:</text>
<text x="284.5" y="205.9">11/ 26</text>
</g>
<g font-size="1.6" fill="#00f">
<text x="187" y="16.5">Recovery/ SARADC_IN1</text>
<text x="4.6" y="23.6">SPI4_MISO_M0</text>
<text x="16" y="23.8">/ UART3_RX_M0</text>
<text x="28.4" y="23.6">/</text>
<text x="41.2" y="23.6">/ I2C3_SDA_M0 /</text>
<text x="67" y="23.8">/</text>
<text x="85.7" y="23.8">/ GPIO1_C0_z</text>
<text x="85.7" y="23.8">/</text>
<text x="4.6" y="25.4">SPI4_MOSI_M0</text>
<text x="4.6" y="27.2">SPI4_CLK_M0</text>
<text x="4.6" y="29">SPI4_CS0_M0</text>
<text x="16" y="27.3">/ UART3_RTSN</text>
<text x="16" y="25.6">/ UART3_TX_M0</text>
<text x="16" y="29.1">/ UART3_CTSN</text>
<text x="28.4" y="25.4">/</text>
<text x="28.4" y="29">/ PWM7_IR_M2</text>
<text x="28.4" y="27.2">/ PWM3_IR_M2</text>
<text x="41.2" y="29">/ I2C6_SCL_M1 /</text>
<text x="41.2" y="27.2">/ I2C6_SDA_M1 /</text>
<text x="41.2" y="25.4">/ I2C3_SCL_M0 /</text>
<text x="67" y="27.3">/ I2S0_MCLK</text>
<text x="67" y="29.1">/ I2S0_SCLK</text>
<text x="67" y="25.6">/</text>
<text x="85.7" y="25.6">/ GPIO1_C1_z</text>
<text x="85.7" y="27.3">/ GPIO1_C2_d</text>
<text x="85.7" y="29.1">/ GPIO1_C3_d</text>
<text x="4.6" y="30.7">SPI4_CS1_M0</text>
<text x="16" y="32.7">/ UART4_RTSN</text>
<text x="16" y="30.9">/</text>
<text x="16" y="34.5">/</text>
<text x="28.4" y="32.5">/</text>
<text x="28.4" y="34.3">/ PWM15_IR_M2</text>
<text x="28.4" y="30.7">/ PWM11_IR_M2</text>
<text x="41.2" y="34.3">/ I2C4_SDA_M4 /</text>
<text x="41.2" y="32.5">/ I2C2_SCL_M3 /</text>
<text x="41.2" y="30.7">/ I2C2_SDA_M3 /</text>
<text x="55.3" y="30.7">PDM0_CLK1_M0</text>
<text x="55.3" y="34.3">PDM0_CLK0_M0</text>
<text x="67" y="34.5">/</text>
<text x="67" y="32.7">/ I2S0_LRCK</text>
<text x="67" y="30.9">/</text>
<text x="85.7" y="32.7">/ GPIO1_C5_d</text>
<text x="85.7" y="34.5">/ GPIO1_C6_d</text>
<text x="85.7" y="30.9">/ GPIO1_C4_d</text>
<text x="4.6" y="39.6">SPI1_MISO_M2</text>
<text x="4.6" y="41.4">SPI1_MOSI_M2</text>
<text x="16" y="36.2">/ UART4_CTSN</text>
<text x="16" y="41.6">/ UART6_RX_M2</text>
<text x="16" y="39.8">/ UART6_TX_M2</text>
<text x="28.4" y="36.1">/</text>
<text x="28.4" y="41.4">/</text>
<text x="28.4" y="39.6">/</text>
<text x="41.2" y="36.1">/ I2C4_SCL_M4 /</text>
<text x="41.2" y="41.4">/ I2C7_SDA_M0 /</text>
<text x="41.2" y="39.6">/ I2C7_SCL_M0 /</text>
<text x="55.3" y="41.4">PDM0_SDI1_M0</text>
<text x="67" y="36.2">/ I2S0_SDO0</text>
<text x="67" y="41.6">/ I2S0_SDO2/I2S0_SDI3</text>
<text x="67" y="39.8">/ I2S0_SDO1</text>
<text x="85.7" y="36.2">/ GPIO1_C7_d</text>
<text x="85.7" y="39.8">/ GPIO1_D0_d</text>
<text x="85.7" y="41.6">/ GPIO1_D1_d</text>
<text x="4.6" y="45">SPI1_CS0_M2</text>
<text x="4.6" y="43.2">SPI1_CLK_M2</text>
<text x="16" y="45.1">/ UART4_RX_M0</text>
<text x="16" y="46.9">/</text>
<text x="17.8" y="43.2">UART4_TX_M0</text>
<text x="28.4" y="45">/ PWM1_M1</text>
<text x="28.4" y="46.7">/</text>
<text x="30.2" y="43.2">PWM0_M1</text>
<text x="41.2" y="46.7">/</text>
<text x="41.2" y="45">/ I2C1_SDA_M4 /</text>
<text x="43" y="43.2">I2C1_SCL_M4</text>
<text x="53.3" y="46.9">/</text>
<text x="55.3" y="43.2">PDM0_SDI2_M0</text>
<text x="55.3" y="45">PDM0_SDI3_M0</text>
<text x="67" y="46.9">/ I2S0_SDI0</text>
<text x="67" y="45.1">/ I2S0_SDI1</text>
<text x="67" y="43.3">/ I2S0_SDO3/I2S0_SDI2</text>
<text x="85.7" y="45.1">/ GPIO1_D3_d</text>
<text x="85.7" y="46.9">/ GPIO1_D4_d</text>
<text x="85.7" y="43.3">/ GPIO1_D2_d</text>
<text x="4.6" y="48.5">SPI1_CS1_M2</text>
<text x="16" y="48.7">/</text>
<text x="28.4" y="48.5">/</text>
<text x="41.2" y="48.5">/</text>
<text x="53.3" y="48.7">/</text>
<text x="55.3" y="48.5">PDM0_SDI0_M0</text>
<text x="67" y="48.7">/</text>
<text x="85.7" y="48.7">/ GPIO1_D5_d</text>
<text x="19.6" y="125.1">/ UART6_TX_M0</text>
<text x="19.6" y="123.4">/ UART6_RX_M0</text>
<text x="35" y="125">/ FSPI_D1_M1</text>
<text x="35" y="123.2">/ FSPI_D0_M1</text>
<text x="48.7" y="125">/</text>
<text x="48.7" y="123.2">/</text>
<text x="50.8" y="123.2">SDIO_D0_M0</text>
<text x="50.8" y="125">SDIO_D1_M0</text>
<text x="66.7" y="123.2">/ GMAC0_RXD2</text>
<text x="66.7" y="125">/ GMAC0_RXD3</text>
<text x="84.6" y="125.1">/GPIO2_A7_u</text>
<text x="84.6" y="123.4">/GPIO2_A6_u</text>
<text x="6.6" y="128.5">I2C8_SCL_M1</text>
<text x="6.6" y="130.3">I2C8_SDA_M1</text>
<text x="19.6" y="130.5">/ UART6_CTSN_M0</text>
<text x="19.6" y="128.7">/ UART6_RTSN_M0</text>
<text x="35" y="128.5">/ FSPI_D2_M1</text>
<text x="35" y="130.3">/ FSPI_D3_M1</text>
<text x="48.7" y="128.5">/</text>
<text x="48.7" y="130.3">/</text>
<text x="50.8" y="128.5">SDIO_D2_M0</text>
<text x="50.8" y="130.3">SDIO_D3_M0</text>
<text x="66.7" y="128.5">/ GMAC0_RXCLK</text>
<text x="66.7" y="130.3">/ GMAC0_TXD2</text>
<text x="84.6" y="128.7">/GPIO2_B0_u</text>
<text x="84.6" y="130.5">/GPIO2_B1_u</text>
<text x="6.6" y="133.9">I2C3_SDA_M3</text>
<text x="6.6" y="137.4">I2C4_SCL_M1</text>
<text x="6.6" y="135.6">I2C4_SDA_M1</text>
<text x="6.6" y="132.1">I2C3_SCL_M3</text>
<text x="19.6" y="135.8">/ UART7_RX_M0</text>
<text x="19.6" y="137.6">/ UART7_TX_M0</text>
<text x="19.6" y="132.2">/</text>
<text x="19.6" y="134">/</text>
<text x="34.8" y="135.6">/ FSPI_CS0N_M1</text>
<text x="35" y="132.1">/</text>
<text x="35" y="137.4">/ FSPI_CS1N_M1</text>
<text x="35" y="133.9">/ FSPI_CLK_M1</text>
<text x="48.7" y="132.1">/</text>
<text x="48.7" y="133.9">/</text>
<text x="48.9" y="135.8">/</text>
<text x="48.9" y="137.6">/</text>
<text x="50.8" y="135.6">HDMI_TX1_SDA_M0</text>
<text x="50.8" y="132.1">SDIO_CMD_M0</text>
<text x="50.8" y="133.9">SDIO_CLK_M0</text>
<text x="50.8" y="137.4">HDMI_TX1_SCL_M0</text>
<text x="66.7" y="132.1">/ GMAC0_TXD3</text>
<text x="66.7" y="133.9">/ GMAC0_TXCLK</text>
<text x="66.7" y="135.6">/ GMAC0_PTP_REFCLK</text>
<text x="66.7" y="137.4">/ GMAC0_PPSTRIG</text>
<text x="84.6" y="137.6">/GPIO2_B5_u</text>
<text x="84.6" y="135.8">/GPIO2_B4_u</text>
<text x="84.6" y="134">/GPIO2_B3_d</text>
<text x="84.6" y="132.2">/GPIO2_B2_u</text>
<text x="6.6" y="141">I2C5_SDA_M4</text>
<text x="6.6" y="139.2">I2C5_SCL_M4</text>
<text x="19.6" y="141.1">/ UART1_TX_M0</text>
<text x="19.6" y="139.4">/ UART1_RX_M0</text>
<text x="35" y="141">/</text>
<text x="35" y="139.2">/</text>
<text x="48.9" y="141.1">/</text>
<text x="48.9" y="139.4">/</text>
<text x="50.8" y="141">I2S2_SCLK_M0</text>
<text x="50.8" y="139.2">I2S2_MCLK_M0</text>
<text x="66.7" y="141">/ GMAC0_TXD1</text>
<text x="66.7" y="139.2">/ GMAC0_TXD0</text>
<text x="84.6" y="139.4">/GPIO2_B6_d</text>
<text x="84.6" y="141.1">/GPIO2_B7_d</text>
<text x="6.6" y="144.5">I2C2_SDA_M1</text>
<text x="6.6" y="146.3">I2C2_SCL_M1</text>
<text x="6.6" y="149.9">I2C6_SCL_M2</text>
<text x="6.6" y="148.1">I2C6_SDA_M2</text>
<text x="19.6" y="146.5">/ UART1_CTSN_M0</text>
<text x="19.6" y="148.2">/ UART9_TX_M0</text>
<text x="19.6" y="144.7">/ UART1_RTSN_M0</text>
<text x="35" y="144.5">/ SPI1_CLK_M0</text>
<text x="35" y="149.9">/ SPI1_CS0_M0</text>
<text x="35" y="148.1">/ SPI1_MOSI_M0</text>
<text x="35" y="146.3">/ SPI1_MISO_M0</text>
<text x="49.1" y="148.1">/</text>
<text x="49.1" y="146.3">/</text>
<text x="49.1" y="144.5">/ I2S2_LRCK_M0</text>
<text x="49.1" y="149.9">/ I2S2_SDI_M0</text>
<text x="66.7" y="148.1">/ GMAC0_RXD1</text>
<text x="66.7" y="146.3">/ GMAC0_RXD0</text>
<text x="66.7" y="144.5">/ GMAC0_TXEN</text>
<text x="66.7" y="149.9">/ ETH0_REFCLKO_25M</text>
<text x="84.6" y="148.2">/GPIO2_C2_d</text>
<text x="84.6" y="146.5">/GPIO2_C1_d</text>
<text x="84.6" y="144.7">/GPIO2_C0_d</text>
<text x="6.6" y="151.6">TEST_CLKOUT_M1</text>
<text x="19.6" y="153.6">/</text>
<text x="19.6" y="150">/</text>
<text x="19.6" y="151.8">/ UART9_RX_M0</text>
<text x="35" y="153.4">/</text>
<text x="35" y="151.6">/ SPI1_CS1_M0</text>
<text x="49.1" y="151.6">/ HDMI_TX1_CEC_M0</text>
<text x="49.1" y="153.4">/</text>
<text x="66.7" y="153.6">/ CLK32K_OUT1</text>
<text x="66.7" y="151.6">/ GMAC0_PPSCLK</text>
<text x="84.6" y="150">/GPIO2_C3_d</text>
<text x="84.6" y="151.8">/GPIO2_C4_d</text>
<text x="84.6" y="153.6">/GPIO2_C5_d</text>
<text x="6.6" y="160.5">I2C7_SDA_M1</text>
<text x="6.6" y="158.7">I2C7_SCL_M1</text>
<text x="19.6" y="157.1">/ UART7_RTSN_M0</text>
<text x="19.6" y="158.9">/ PWM4_M1</text>
<text x="19.6" y="160.7">/ UART9_RTSN_M0</text>
<text x="34.8" y="160.5">/</text>
<text x="34.8" y="158.7">/</text>
<text x="34.8" y="157">/</text>
<text x="37" y="158.7">SPI3_CS1_M0</text>
<text x="37" y="160.5">SPI3_MISO_M0</text>
<text x="37" y="157">SPI3_CS0_M0</text>
<text x="49.2" y="158.7">/ I2S2_SDO_M0</text>
<text x="49.2" y="157">/ PWM2_M2</text>
<text x="49.2" y="160.5">/ PWM5_M2</text>
<text x="66.7" y="157.1">/GMAC0_RXDV_CRS</text>
<text x="66.7" y="158.9">/GMAC0_MCLKINOUT</text>
<text x="66.7" y="160.7">/GMAC0_MDC</text>
<text x="84.6" y="158.9">/GPIO4_C3_d</text>
<text x="84.6" y="157.1">/GPIO4_C2_d</text>
<text x="84.6" y="160.7">/GPIO4_C4_d</text>
<text x="6.6" y="164.1">I2C0_SDA_M1</text>
<text x="6.6" y="162.3">I2C0_SCL_M1</text>
<text x="19.6" y="164.2">/ UART7_CTSN_M0</text>
<text x="19.6" y="162.5">/ UART9_CTSN_M0</text>
<text x="34.8" y="164.1">/</text>
<text x="34.8" y="162.3">/</text>
<text x="37" y="164.1">SPI3_CLK_M0</text>
<text x="37" y="162.3">SPI3_MOSI_M0</text>
<text x="49.2" y="162.3">/ PWM6_M2</text>
<text x="49.2" y="164.1">/ PWM7_IR_M3</text>
<text x="66.7" y="162.5">/GMAC0_MDIO</text>
<text x="66.7" y="164.2">/GMAC0_TXER</text>
<text x="84.6" y="162.5">/GPIO4_C5_d</text>
<text x="84.6" y="164.2">/GPIO4_C6_d</text>
</g>
<g font-size="1.6" fill="#004080">
<text x="189.9" y="14.9">SARADC_IN0_BOOT</text>
<text x="195.4" y="23.8">SARADC_IN5</text>
<text x="195.4" y="18.5">SARADC_IN2</text>
<text x="195.4" y="22.1">SARADC_IN4</text>
<text x="195.4" y="20.3">SARADC_IN3</text>
<text x="195.4" y="27.4">SARADC_IN7</text>
<text x="195.4" y="25.6">SARADC_IN6</text>
<text x="189.7" y="30.9">SARADC_AVDD_1V8</text>
<text x="203.1" y="43.4">NC</text>
<text x="189.9" y="50.5">OTP_VDDOTP_0V75</text>
<text x="87.2" y="54.1">VCCIO1_1V8</text>
<text x="187.8" y="63">TSADC_TEST_OUT_TS</text>
<text x="85.4" y="167.9">VCCIO3_1V8</text>
</g>
<g font-size="1.6" fill="#f00">
<text x="217.3" y="13.7">BOOT_SARADC_IN0</text>
<text x="217.3" y="15.7">RECOVERY</text>
<text x="217.3" y="22.6">SARADC_VIN5_HW_ID</text>
<text x="221.4" y="18.3">SARADC_VIN2_VUSBC</text>
<text x="241.3" y="18.3">[21]</text>
<text x="261.7" y="27.2">SARADC_VIN6_HW_ID2</text>
<text x="282.4" y="27.2">[26]</text>
<text x="258.1" y="50.3">RECOVERY</text>
<text x="269.4" y="50.3">[26]</text>
<text x="258.1" y="55.7">BOOT_SARADC_IN0</text>
<text x="275.8" y="55.7">[26]</text>
<text x="171" y="107.9">BOOT_SARADC_IN0</text>
<text x="188.8" y="179">SARADC_VIN5_HW_ID</text>
</g>
<g font-size="1.6" fill="#f0f">
<text x="126.8" y="23.8">GPIO1_C0/I2C3_SDA_M0</text>
<text x="147.9" y="23.8">[26]</text>
<text x="126.8" y="29">I2S0_SCLK_TX</text>
<text x="126.8" y="27.4">I2S0_MCLK</text>
<text x="126.8" y="25.6">GPIO1_C1/I2C3_SCL_M0</text>
<text x="137.2" y="27.4">[24]</text>
<text x="139.7" y="29">[24]</text>
<text x="147.7" y="25.6">[26]</text>
<text x="126.8" y="32.7">I2S0_LRCK_TX</text>
<text x="126.8" y="30.9">GPIO1_C4/HP_DET_L</text>
<text x="126.8" y="34.5">GPIO1_C6_LED1</text>
<text x="139.9" y="32.7">[24]</text>
<text x="141.5" y="34.5">[25]</text>
<text x="145.2" y="30.9">[24,26]</text>
<text x="126.8" y="36.3">I2S0_SDO0</text>
<text x="128.2" y="41.4">I2C7_SDA_M0</text>
<text x="128.2" y="39.8">I2C7_SCL_M0</text>
<text x="137.2" y="36.3">[24]</text>
<text x="140.6" y="39.8">[24,26]</text>
<text x="140.8" y="41.4">[24,26]</text>
<text x="126.6" y="46.8">I2S0_SDI0</text>
<text x="126.6" y="45">GPIO1_D3/PWM1_M1</text>
<text x="127.3" y="43.1">GPIO1_D2/TYPEC5V_PWREN_H</text>
<text x="136.4" y="46.8">[24]</text>
<text x="144.7" y="45">[26]</text>
<text x="154.3" y="43.1">[26]</text>
<text x="126.6" y="48.7">GPIO1_D5/HDMIIRX_DET_L</text>
<text x="149.7" y="48.7">[26]</text>
<text x="133.7" y="84.8">I2C7_SCL_M0</text>
<text x="133.7" y="88.3">I2C7_SDA_M0</text>
<text x="119.1" y="123.1">GPIO2_A6</text>
<text x="119.1" y="124.8">GPIO2_A7</text>
<text x="128.7" y="123.1">[26]</text>
<text x="128.7" y="124.8">[26]</text>
<text x="119.1" y="128.4">GPIO2_B0</text>
<text x="119.1" y="130.2">GPIO2_B1</text>
<text x="119.1" y="131.9">GPIO2_B2</text>
<text x="128.7" y="128.4">[26]</text>
<text x="128.7" y="130.2">[26]</text>
<text x="128.7" y="131.9">[26]</text>
<text x="119.1" y="133.7">GPIO2_B3</text>
<text x="119.1" y="135.5">GPIO2_B4</text>
<text x="119.1" y="137.3">GPIO2_B5</text>
<text x="128.7" y="133.7">[26]</text>
<text x="128.7" y="135.5">[26]</text>
<text x="128.7" y="137.3">[26]</text>
<text x="119.1" y="141">GPIO2_B7</text>
<text x="119.1" y="139.1">GPIO2_B6</text>
<text x="128.7" y="141">[26]</text>
<text x="128.7" y="139.1">[26]</text>
<text x="119.1" y="144.6">GPIO2_C0</text>
<text x="119.1" y="149.7">GPIO2_C3</text>
<text x="120" y="148.1">GPIO2_C2/MIPI_CAM2_PDN_L</text>
<text x="120" y="146.3">GPIO2_C1/MIPI_CAM2_RESET_L</text>
<text x="128.9" y="144.6">[26]</text>
<text x="128.9" y="149.7">[26]</text>
<text x="145.2" y="148.1">[26]</text>
<text x="147" y="146.3">[26]</text>
<text x="119.1" y="151.5">GPIO2_C4</text>
<text x="119.5" y="153.5">GPIO2_C5_LED_SYS</text>
<text x="128.9" y="151.5">[26]</text>
<text x="137.6" y="153.5">[25]</text>
<text x="119.1" y="160.6">GPIO4_C4/MIPI_CAM1_RESET_L</text>
<text x="119.1" y="158.6">GPIO4_C3</text>
<text x="119.5" y="157">GPIO4_C2</text>
<text x="128.9" y="158.6">[26]</text>
<text x="129.2" y="157">[26]</text>
<text x="146.1" y="160.6">[26]</text>
<text x="119.1" y="162.3">GPIO4_C5/MIPI_CAM1_PDN_L</text>
<text x="119.5" y="164.1">GPIO4_C6</text>
<text x="129.2" y="164.1">[26]</text>
<text x="144.4" y="162.3">[26]</text>
</g>
<g font-size="1.3">
<text x="30.8" y="1.3">5</text>
<text x="88.8" y="1.3">4</text>
<text x="146.9" y="1.3">3</text>
<text x="205" y="1.3">2</text>
<text x="263.1" y="1.3">1</text>
<text x=".5" y="28.4">D</text>
<text x="292.6" y="28.4">D</text>
<text x=".5" y="79.5">C</text>
<text x="292.6" y="79.5">C</text>
<text x=".5" y="130.6">B</text>
<text x="292.6" y="130.6">B</text>
<text x=".5" y="181.7">A</text>
<text x="292.6" y="181.7">A</text>
<text x="30.8" y="207.4">5</text>
<text x="88.8" y="207.4">4</text>
<text x="146.9" y="207.4">3</text>
<text x="205" y="207.4">2</text>
<text x="263.1" y="207.4">1</text>
</g>
<g font-size="1.2">
<text x="270.3" y="194.8">https://wiki.friendlyelec.com/</text>
<text x="270.3" y="193">https://www.friendlyelec.com/</text>
</g>
</svg>
